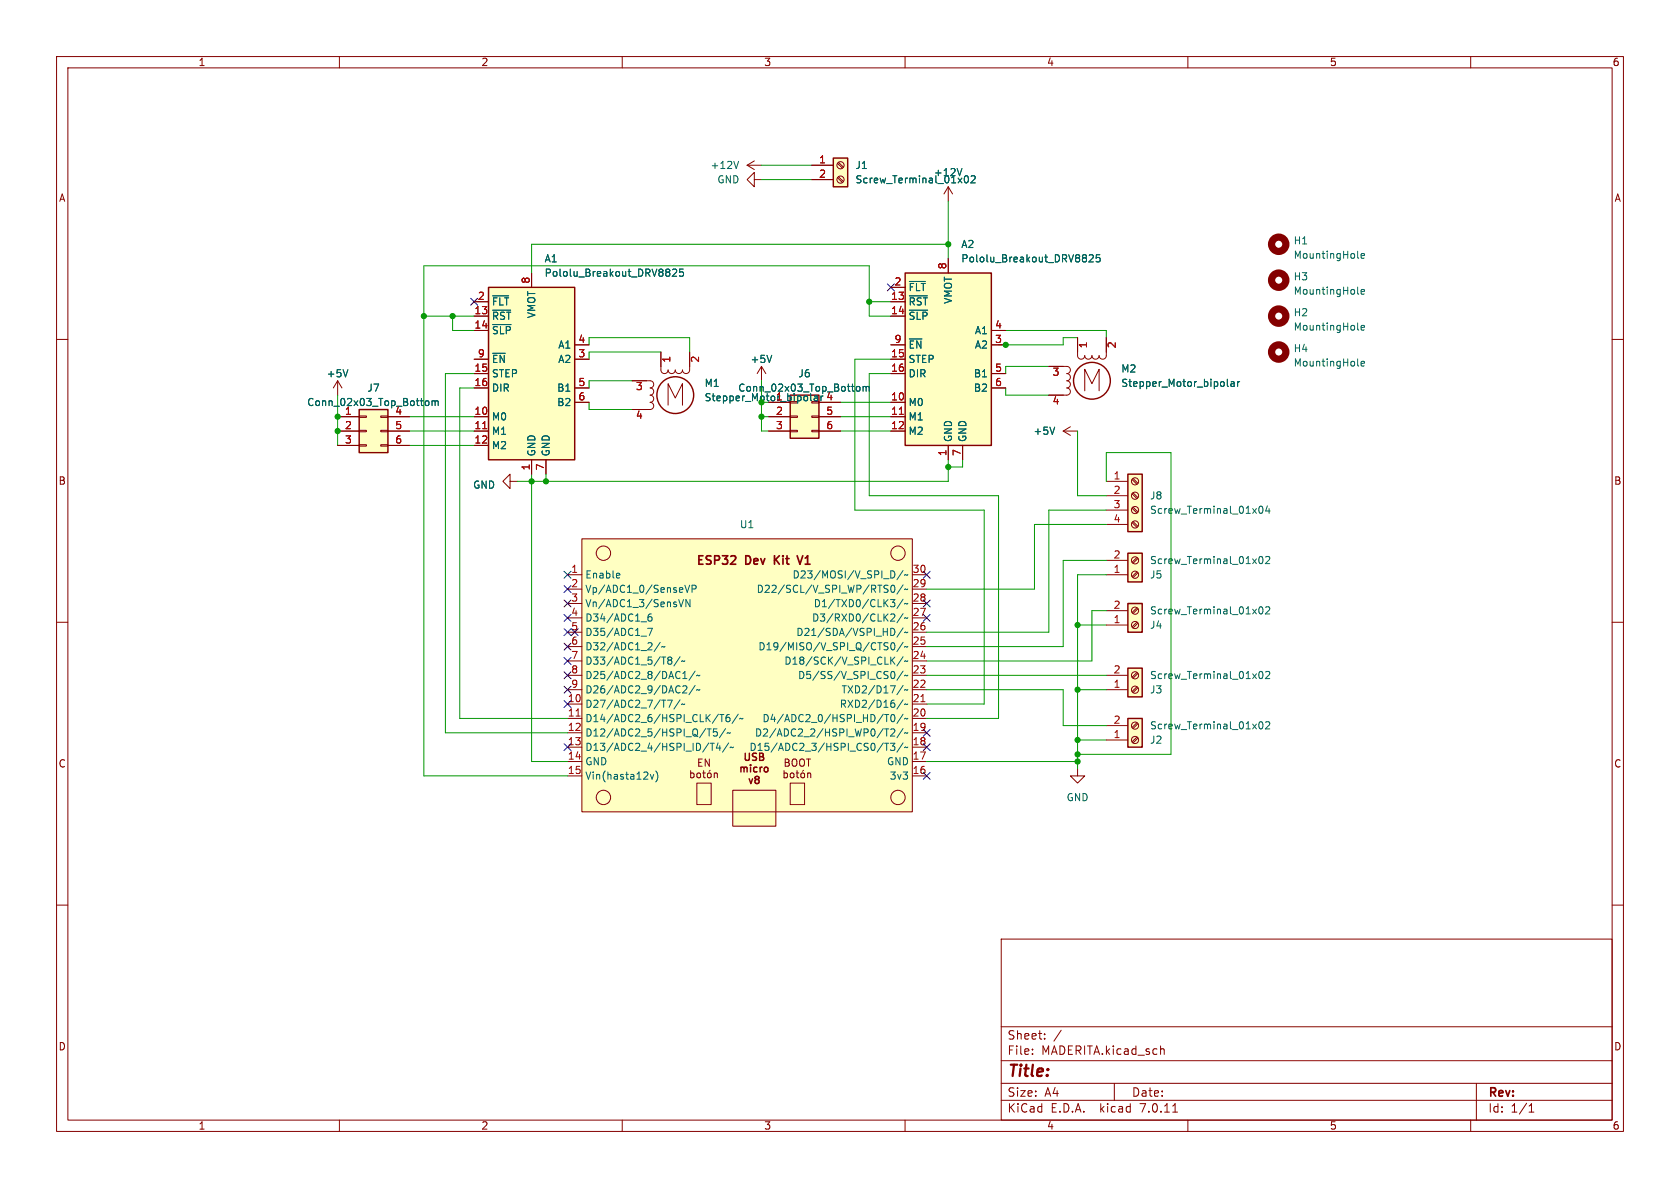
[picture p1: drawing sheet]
<svg xmlns="http://www.w3.org/2000/svg" width="297mm" height="210mm" viewBox="0 0 297 210" stroke-linecap="round" stroke-linejoin="round" font-family="sans-serif">
<g fill="none" stroke="#840000" stroke-width=".18">
<path d="M10 10h277v190h-277zM12 12h273v186h-273zM60 10v2M110 10v2M160 10v2M210 10v2M260 10v2M132.1 29.2l1.2 .8M132.1 29.2h2.5M133.3 31.8v-1.3l-1.2 1.3 1.2 1.2v-1.2h1.3M133.3 28.4l-1.2 .8M143.5 29.2h3.8"/>
<path d="M143.5 31.8h3.8M148.1 31.4l.8 .9M148.1 28.9l.8 .8M148.2 31.2l.9 .9M148.2 28.7l.9 .8M167.6 33v2.6M167.6 33l-.7 1.3M167.6 33l.8 1.3M10 60h2M83.8 53.3h2.6M83.8 55.9h2.6M83.8 58.4h2.6"/>
<path d="M94 48.3v2.5M157.5 53.3h2.5M157.5 55.9h2.5M157.5 50.8h2.5M167.6 45.7v2.6M175.3 58.4h2.5M190.5 59.7v3.2a.64 .64 0 0 0 .6 .6 .64 .64 0 0 0 .7-.6 .64 .64 0 0 0 .6 .6 .64 .64 0 0 0 .6-.6 .64 .64 0 0 0 .7 .6 .64 .64 0 0 0 .6-.6 .64 .64 0 0 0 .6 .6 .64 .64 0 0 0 .7-.6v-3.2M285 60h2M59.7 76.2h3.8M59.7 67.3l-.8 1.3M59.7 67.3v2.6M59.7 67.3l.8 1.3"/>
<path d="M59.7 73.7h3.8M59.7 78.7h3.8M63.5 78.6h1.3v.3h-1.3zM63.5 76.1h1.3v.2h-1.3zM63.5 73.5h1.3v.3h-1.3zM67.3 78.6h1.3v.3h-1.3zM67.3 76.1h1.3v.2h-1.3zM67.3 73.5h1.3v.3h-1.3zM68.6 76.2h3.8M68.6 73.7h3.8M68.6 78.7h3.8M83.8 76.2h2.6"/>
<path d="M83.8 73.7h2.6M83.8 63.5h2.6M83.8 66h2.6M83.8 68.6h2.6M83.8 78.7h2.6M101.6 71.1h2.5M101.6 63.5h2.5M101.6 61h2.5M101.6 68.6h2.5M111.8 67.3h3.1a.64 .64 0 0 1 .7 .6 .64 .64 0 0 1-.7 .7 .64 .64 0 0 1 .7 .6 .64 .64 0 0 1-.7 .7 .64 .64 0 0 1 .7 .6 .64 .64 0 0 1-.7 .6 .64 .64 0 0 1 .7 .7 .64 .64 0 0 1-.7 .6h-3.1M116.8 62.2v3.2a.64 .64 0 0 0 .7 .6 .64 .64 0 0 0 .6-.6 .64 .64 0 0 0 .6 .6 .64 .64 0 0 0 .7-.6 .64 .64 0 0 0 .6 .6 .64 .64 0 0 0 .6-.6 .64 .64 0 0 0 .7 .6 .64 .64 0 0 0 .6-.6v-3.2M118.1 71.6v-3.8l1.3 2.6 1.2-2.6v3.8"/>
<path d="M134.6 64.8l-.7 1.2M134.6 64.8v2.5M134.6 64.8l.8 1.2M135.9 76.2h3.8M135.9 71.1h3.8M135.9 73.7h3.8M139.7 76.1h1.3v.2h-1.3zM139.7 73.5h1.3v.3h-1.3zM143.5 76.1h1.3v.2h-1.3zM143.5 73.5h1.3v.3h-1.3zM143.5 71h1.3v.2h-1.3zM144.8 76.2h3.8"/>
<path d="M144.8 71.1h3.8M144.8 73.7h3.8M157.5 76.2h2.5M157.5 71.1h2.5M157.5 73.7h2.5M157.5 63.5h2.5M157.5 66h2.5M157.5 61h2.5M167.6 78.7v2.6M170.2 78.7v2.6M175.3 66h2.5M175.3 61h2.5"/>
<path d="M175.3 68.6h2.5M185.4 64.8h3.2a.64 .64 0 0 1 .6 .6 .64 .64 0 0 1-.6 .6 .64 .64 0 0 1 .6 .7 .64 .64 0 0 1-.6 .6 .64 .64 0 0 1 .6 .6 .64 .64 0 0 1-.6 .7 .64 .64 0 0 1 .6 .6 .64 .64 0 0 1-.6 .7h-3.2M188 76.2l1.2 .8M188 76.2h2.5M189.2 75.4l-1.2 .8M191.8 69.1v-3.8l1.2 2.5 1.3-2.5v3.8M90.2 85.1v-1.3l-1.3 1.3 1.3 1.3v-1.3h1.2M94 81.3v2.5M96.5 81.3v2.5M102.9 95.3h58.4v48.2h-58.4zM195.6 99.1h3.8M195.6 85.1h3.8"/>
<path d="M195.6 87.6h3.8M195.6 90.2h3.8M195.6 92.7h3.8M200.1 92.4l.9 .8M200.1 89.8l.9 .9M200.1 87.3l.9 .8M200.1 84.8l.9 .8M200.3 92.2l.9 .8M200.3 89.7l.9 .8M200.3 87.1l.9 .9M200.3 84.6l.9 .8M201 98.6l-.9 .8"/>
<path d="M201.2 98.7l-.9 .9M10 110h2M100.3 119.4h2.6M100.3 101.6h2.6M100.3 104.1h2.6M100.3 116.8h2.6M100.3 114.3h2.6M100.3 111.8h2.6M100.3 109.2h2.6M100.3 106.7h2.6M161.3 119.4h2.5M161.3 101.6h2.5"/>
<path d="M161.3 104.1h2.5M161.3 116.8h2.5M161.3 114.3h2.5M161.3 111.8h2.5M161.3 109.2h2.5M161.3 106.7h2.5M195.6 119.4h3.8M195.6 110.5h3.8M195.6 108h3.8M195.6 101.6h3.8M201 118.9l-.9 .8M201 107.4l-.9 .9"/>
<path d="M201 110l-.9 .8M201 101.1l-.9 .8M201.2 119l-.9 .9M201.2 107.6l-.9 .9M201.2 110.2l-.9 .8M201.2 101.3l-.9 .8M285 110h2M100.3 121.9h2.6M100.3 124.5h2.6M100.3 127h2.6M100.3 129.5h2.6M100.3 132.1h2.6"/>
<path d="M100.3 134.6h2.6M100.3 137.2h2.6M122.1 136.7l.4-.1 .2 .3-.1 .5h-.5M122.1 136.2v1.3M123.2 138.4h2.5v3.8h-2.5zM123.3 136.8l.1-.2 .4 .2 .1 .4-.2 .2-.3 .1-.1-.1zM123.5 134.8h.4M124.1 134.2h-.6v1.2h.6M124.2 136.6h.5M124.4 136.2v1.1l.3 .2M125.1 136.8l.2-.2 .4 .2v.4l-.1 .2-.3 .1-.2-.1zM125.4 134.2v1.2l-.7-1.2v1.2"/>
<path d="M125.5 136.2l-.1 .1M126.3 136.8l.2-.2 .3 .1v.8M126.3 136.6v.9M129.5 139.7h7.7v6.4h-7.7zM138.6 136.2v1.3M138.6 136.7l.4-.1 .2 .3-.1 .5h-.5M138.8 134.2h.4l.3 .2-.3 .4 .3 .1v.3l-.2 .2h-.5zM138.8 134.8h.4M139.7 138.4h2.5v3.8h-2.5zM139.8 136.8l.1-.2 .4 .2 .1 .4-.2 .2-.3 .1-.1-.1zM140.1 134.4l.2-.2a.43 .43 0 0 1 .6 .4v.4a.42 .42 0 0 1-.4 .5 .42 .42 0 0 1-.5-.5zM140.7 136.6h.5"/>
<path d="M140.9 136.2v1.1l.3 .2M141.4 134.4l.3-.2a.43 .43 0 0 1 .5 .4v.4a.42 .42 0 0 1-.4 .5 .42 .42 0 0 1-.4-.5zM141.6 136.8l.2-.2 .4 .2v.4l-.1 .2-.3 .1-.2-.1zM142.1 136.2l-.2 .1M142.6 134.2h.7M142.8 136.8l.2-.2 .3 .1v.8M142.8 136.6v.9M142.9 134.2v1.2M161.3 121.9h2.5M161.3 124.5h2.5M161.3 127h2.5M161.3 129.5h2.5"/>
<path d="M161.3 132.1h2.5M161.3 134.6h2.5M161.3 137.2h2.5M190.5 135.9v1.3h1.3l-1.3 1.2-1.3-1.2h1.3M195.6 121.9h3.8M195.6 130.8h3.8M195.6 128.3h3.8M201 121.4l-.9 .9M201 127.8l-.9 .8M201 130.3l-.9 .8M201.2 121.6l-.9 .8M201.2 127.9l-.9 .9"/>
<path d="M201.2 130.5l-.9 .8M10 160h2M285 160h2M177 166h108v32h-108zM60 198v2M110 198v2M160 198v2M177 194.5h108M177 191.5h108M177 187.5h108M177 181.5h108M182.5 186.3v.1"/>
<path d="M182.5 185.5v.1M184.7 183.6v.1M184.7 182.8v.1M187.6 182.1l-1.3 2M197 191.5v3M205.2 185.5h.5l.1 .9M207.3 196.6h.9M210 198v2M260 198v2M261 191.5v6.5M270.3 196.6h.9M270.3 195.5l.4-.4v1.5"/>
<circle cx="148.6" cy="31.7" r=".63"/>
<circle cx="148.6" cy="29.2" r=".63"/>
<circle cx="106.7" cy="97.8" r="1.27"/>
<circle cx="158.7" cy="97.8" r="1.27"/>
<circle cx="200.7" cy="85.1" r=".63"/>
<circle cx="200.7" cy="99.1" r=".63"/>
<circle cx="200.7" cy="92.7" r=".63"/>
<circle cx="200.7" cy="90.2" r=".63"/>
<circle cx="200.7" cy="87.6" r=".63"/>
<circle cx="200.7" cy="119.4" r=".63"/>
<circle cx="200.7" cy="110.5" r=".63"/>
<circle cx="200.7" cy="107.9" r=".63"/>
<circle cx="200.7" cy="101.6" r=".63"/>
<circle cx="200.7" cy="121.9" r=".63"/>
<circle cx="200.7" cy="128.3" r=".63"/>
<circle cx="200.7" cy="130.8" r=".63"/>
<circle cx="106.7" cy="141" r="1.27"/>
<circle cx="158.7" cy="141" r="1.27"/>
</g>
<g fill="none" stroke="#840000" stroke-width=".25">
<path d="M147.3 27.9h2.6v5.1h-2.6zM86.4 50.8h15.2v30.5h-15.2zM160 48.3h15.3v30.4h-15.3zM63.5 72.4h5.1v7.6h-5.1zM139.7 69.9h5.1v7.6h-5.1zM199.4 97.8h2.5v5.1h-2.5zM199.4 83.8h2.5v10.2h-2.5zM199.4 118.1h2.5v5.1h-2.5zM199.4 106.7h2.5v5.1h-2.5zM131 135.7l.4-.1 .1 .2M131 135.6v.9M131.5 135.8l.2-.2 .3 .1 .1 .8"/>
<path d="M131.5 135.8v.7M131.7 133.1v1.1l.3 .2h.4l.1-.2v-1.1M132.4 137.7l.3 .8 .3-.8M132.7 135.2v.1M132.7 135.6v.9M133.3 133.8l.3 .1 .1 .3-.2 .2h-.5M133.7 137.8l-.2-.3 .2-.3h.3l.2 .3-.2 .3M133.7 137.8l-.2 .2v.4l.2 .1 .4-.1 .1-.1v-.3l-.2-.2M133.7 137.8h.3M133.8 135.7l-.3-.1-.3 .3 .1 .5h.5M134.3 133.1v1.3l.7-.1v-.3l-.3-.2M134.4 135.6v.9"/>
<path d="M134.7 135.6l-.3 .3M135.2 135.7l.3-.1 .3 .3v.3l-.3 .3-.3-.1-.1-.2zM199.4 127h2.5v5.1h-2.5z"/>
<circle cx="119.4" cy="69.8" r="3.3"/>
<circle cx="193" cy="67.3" r="3.3"/>
</g>
<g fill="none" stroke="#006464" stroke-width=".18">
<path d="M130.6 28.5l-.4 1.3M170.1 29.8l-.5 1.3M170.6 31.2l.2-.1a.68 .68 0 0 1 .4 .6 .68 .68 0 0 1-.4 .6l-.2-.1-.1-.4zM171.7 31.2l.5-.1 .2 .3-.8 .9h.8M87.1 52.3h2.8M87.1 54.8h3.2M87.1 57.4h3.2M118.3 47.6l.1 .2-.1 .3M118.3 48.2l.1 .2-.1 .4M118.9 47.7l.5-.1 .2 .3-.8 .9h.8M120.8 47.6h-.6l-.1 .6 .2-.1h.4l.1 .2v.4l-.2 .1-.5-.1M160.8 52.3h3.1"/>
<path d="M160.8 54.8h3.2M160.8 49.8h2.8M160.8 59.9h2.2M192 45.1l.1 .2-.1 .2M192 45.6l.1 .2-.1 .4M192.6 45.2l.4-.2 .3 .4-.8 .9h.8M194.4 45h-.6v.6l.2-.1 .4 .1 .1 .2-.1 .4-.1 .1-.5-.1M240 45.5l.2 .2M240 51.8l.2 .2M240 58.2l.2 .2M240.6 45.2l.6-.1v-.2l-.4-.1-.2 .2 .1 .6h.5M240.6 51.6l.6-.1v-.3h-.4l-.2 .1 .1 .7h.5"/>
<path d="M240.6 57.9l.6-.1v-.2l-.4-.1-.2 .2 .1 .6h.5M61.5 65.3l-.4 1.3M75.3 70.9h.3l.2 .2v.5l-.2 .1-.3-.1M76.4 71l.3-.1 .2 .1M76.4 70.9v.8M76.9 71l.2-.1h.3l.1 .8M76.9 71v.7M87.1 62.5h2.2M136.4 62.8l-.4 1.3M143.3 69.6v1.1l.2 .1M144 70.4v.4h.5M144.5 70.2v.6"/>
<path d="M145.1 70v.8M151.5 68.4l.3-.1 .2 .3v.4l-.2 .2-.3-.1M152.6 68.4l.3-.1 .2 .2M152.6 68.3v.9M153.1 68.5l.2-.2 .3 .1 .1 .8M153.1 68.5v.7M186.5 75.5l-.5 1.3M217 67v1.1l.2 .2M217.6 67.5h.5l.1 .8M218.2 67.8h-.4l-.2 .2 .2 .3 .4-.1M218.8 67.5v.8M219.2 67.5l-.4 .2"/>
<path d="M240 64.5l.2 .2M240.6 64.3l.6-.1v-.3h-.4l-.2 .1 .1 .7h.5M222.7 89.6l.1-.1a.68 .68 0 0 1 .5 .6 .68 .68 0 0 1-.5 .6l-.1-.1-.2-.3zM222.7 98.5l.1-.1a.68 .68 0 0 1 .5 .6 .68 .68 0 0 1-.5 .6l-.1-.1-.2-.3zM223.8 98.5l.4-.1 .3 .3-.8 .9h.8M224.1 89.4l-.3 .9h.7M224.4 89.9v.8M109.4 101.3l.2 .3-.6 .2M109.5 102.1l-.1 .1M114.5 111.1h.8l-.5 1.2M115.1 108.5l-.3 .1a.86 .86 0 0 0 0 1.2l.4-.1 .1-.4-.3-.3-.3 .1-.2 .2M116.7 113.5l-1.1 1.7"/>
<path d="M117.6 114.3l-.6 .1M118.3 116.1h.2l.3 .3-.3 .3M118.3 116.7h.2M118.5 116.7l.3 .2v.3l-.1 .2h-.4M120 106l.4 1.3 .4-1.3M120.2 116.1l-1.1 1.6M120.7 120h.7M121 118.9l.1-.2v1.3M121.1 103.4l.4 1.3 .4-1.3M121.1 116.8l-.6 .1M122 106v1.3l-.7-1.3v1.3M122.3 104.1h.7l.1-.2-.1-.3-.7-.2v1.3"/>
<path d="M122.9 118.6l-1.1 1.7M123.7 119.4l-.6 .1M157.4 106h.8l-.4 .5M157.6 103.6l.2-.2a.68 .68 0 0 1 .4 .7 .68 .68 0 0 1-.4 .6l-.2-.1-.1-.4zM157.6 113.7l.2-.1a.68 .68 0 0 1 .4 .6 .68 .68 0 0 1-.4 .7l-.2-.1-.1-.4zM157.7 108.5l.4 .1 .1 .3-.8 .9h.8M157.7 116.7l.5 .7M158 106.5l.2 .2v.3l-.2 .3M158 101l.2 .5-.2 .6M158 118.8l.2 .4-.2 .7M158.1 111.4v.6M158.2 116.1l-.7 .8"/>
<path d="M159.7 118.6l-1.1 1.7M159.7 116.1l-1.1 1.6M159.7 113.5l-1.1 1.7M159.7 111l-1.1 1.6M159.7 108.5l-1.1 1.6M159.7 105.9l-1.1 1.7M159.7 103.4l-1.1 1.6M159.7 100.8l-1.1 1.7M160.5 119.4l-.6 .1M160.5 114.3l-.6 .1M160.5 116.8l-.6 .1M160.5 111.7l-.6 .2"/>
<path d="M160.5 109.2l-.6 .1M160.5 106.7l-.6 .1M160.5 104.1l-.6 .1M160.5 101.6l-.6 .1M222.7 118.8l.1-.1a.68 .68 0 0 1 .5 .6 .68 .68 0 0 1-.5 .7l-.1-.2-.2-.3zM222.7 107.4l.1-.1a.68 .68 0 0 1 .5 .6 .68 .68 0 0 1-.5 .6l-.1-.1-.2-.4zM223.8 118.8l.4-.1 .3 .4-.8 .9h.8M223.8 107.4l.4-.1 .3 .3-.8 .9h.8M115 136.9l.3 .8 .3-.8M115.9 136.3a1.46 1.46 0 0 1 0 1.9M118 123.8h.8l-.5 1.2M120.2 123.7l-1.1 1.6"/>
<path d="M120.9 121.2l.4 .1 .1 .3-.7 .9h.7M121.1 124.4l-.6 .2M122.9 121.2l-1.1 1.6M123.7 121.9l-.6 .1M125 128.8h.7M125.4 128.8v1.3M125.6 131.4h.7M125.9 131.4v1.3M126.8 128.8h-.6l-.1 .7 .2-.2 .4 .1 .1 .2v.4l-.2 .1-.5-.1M126.9 131.3l-.3 .9h.8M127.2 126.3h.8M127.2 131.8v.9"/>
<path d="M127.6 126.3v1.3M128.3 128.8l-1.1 1.6M128.8 131.3l-1.1 1.7M128.9 126.3l-.3 .1a.86 .86 0 0 0 0 1.2l.4-.1 .1-.5-.3-.2-.3 .1-.2 .1M129.1 129.5l-.6 .1M129.7 132.1l-.6 .1M130.5 126.2l-1.1 1.7M131.4 127l-.6 .1M156.4 126.3h.7M156.4 128.8h.7M156.4 131.4h.7M156.8 131.4v1.3"/>
<path d="M157.4 131.4h.8l-.4 .5 .3 .1v.5l-.1 .2-.6-.2M157.5 129l.5-.2 .2 .4-.8 .9h.8M157.6 126.4l.2-.1a.68 .68 0 0 1 .4 .6 .68 .68 0 0 1-.4 .7l-.2-.1-.1-.4zM159.7 131.3l-1.1 1.7M159.7 128.8l-1.1 1.6M159.7 126.2l-1.1 1.7M159.7 123.7l-1.1 1.6M159.7 121.2l-1.1 1.6M160.5 132.1l-.6 .1M160.5 129.5l-.6 .1M160.5 127l-.6 .1M160.5 124.4l-.6 .2"/>
<path d="M160.5 121.9l-.6 .1M222.7 127.7l.1-.1a.68 .68 0 0 1 .5 .6 .68 .68 0 0 1-.5 .6l-.1-.1-.2-.3zM223.8 127.7l.4-.1 .3 .3-.8 .9h.8"/>
</g>
<g fill="none" stroke="#840000" stroke-width="1.3">
<circle cx="226.1" cy="55.9" r="1.27"/>
<circle cx="226.1" cy="49.5" r="1.27"/>
<circle cx="226.1" cy="43.2" r="1.27"/>
<circle cx="226.1" cy="62.2" r="1.27"/>
</g>
<g fill="#ffffc2" stroke="#ffffc2" stroke-width=".18">
<path d="M199.4 118.1h2.5v5.1h-2.5z"/>
<path d="M160 48.3h15.3v30.4h-15.3z"/>
<path d="M139.7 69.9h5.1v7.6h-5.1z"/>
<path d="M63.5 72.4h5.1v7.6h-5.1z"/>
<path d="M86.4 50.8h15.2v30.5h-15.2z"/>
<path d="M199.4 106.7h2.5v5.1h-2.5z"/>
<path d="M199.4 97.8h2.5v5.1h-2.5z"/>
<path d="M199.4 83.8h2.5v10.2h-2.5z"/>
<path d="M102.9 95.3h58.4v48.2h-58.4z"/>
<path d="M129.5 139.7h7.7v6.4h-7.7z"/>
<path d="M147.3 27.9h2.6v5.1h-2.6z"/>
<path d="M199.4 127h2.5v5.1h-2.5z"/>
</g>
<path d="M85.3 75.8h.8M159 73.2h.7M101.8 126.6h.8M162.8 124h.7" fill="none" stroke="#a90000" stroke-width=".18"/>
<path d="M129.3 98.3l.5-.1 .2 .2 .1 .3-1 1h1M140.9 98.2l.5 1.5" fill="none" stroke="#840000" stroke-width=".3"/>
<g fill="none" stroke="#009600" stroke-width=".18">
<path d="M134.6 29.2h8.9M134.6 31.8h8.9M167.6 35.6v10.1M74.9 55.9h8.9M80 55.9v2.5h3.8M153.7 53.3h3.8M157.5 55.9h-3.8v-8.9h-78.8v90.2h25.4M167.6 43.2h-73.6v5.1M177.8 58.4h17.8v1.3M190.5 59.7h-2.5v1.3h-11.5M59.7 69.9v8.8M72.4 73.7h11.4"/>
<path d="M72.4 76.2h11.4M72.4 78.7h11.4M83.8 66h-5.1v63.5h21.6M83.8 68.6h-2.5v58.4h19M104.1 61v-1.3h17.8v2.5M104.1 71.1v1.3h7.7M111.8 67.3h-7.7v1.3M116.8 62.2h-12.7v1.3M134.6 73.7h1.3M134.6 67.3v8.9h1.3M148.6 73.7h8.9M148.6 76.2h8.9"/>
<path d="M148.6 71.1h8.9M157.5 63.5h-6.4v26.7h22.9v34.3h-10.2M157.5 66h-3.8v21.6h22.8v39.4h-12.7M177.8 68.6v1.3h7.6M185.4 64.8h-7.6v1.2M190.5 76.2v11.4h5.1M94 83.8v50.8h6.3M96.5 83.8v1.3M167.6 81.3v3.8h-76.2M170.2 81.3v1.3h-2.6M195.6 90.2h-10.2v21.6h-21.6M195.6 85.1v-5.1h11.4v53.4h-16.5"/>
<path d="M195.6 99.1h-7.6v15.2h-24.2M195.6 92.7h-12.7v11.4h-19.1M163.8 119.4h31.8M190.5 110.5h5.1M195.6 101.6h-5.1v34.3M195.6 108h-2.6v8.8h-29.2M163.8 121.9h24.2v6.4h7.6M163.8 134.6h26.7M190.5 130.8h5.1M190.5 121.9h5.1"/>
</g>
<g fill="none" stroke="#000084" stroke-width=".18">
<path d="M83.2 52.7l1.2 1.2M84.4 52.7l-1.2 1.2M156.9 50.2l1.2 1.2M158.1 50.2l-1.2 1.2M99.7 111.2l1.2 1.2M99.7 103.5l1.2 1.2M99.7 101l1.2 1.2M99.7 113.7l1.2 1.2M99.7 108.6l1.2 1.2M99.7 118.8l1.2 1.2M99.7 106.1l1.2 1.2M99.7 116.2l1.2 1.2"/>
<path d="M100.9 111.2l-1.2 1.2M100.9 103.5l-1.2 1.2M100.9 101l-1.2 1.2M100.9 113.7l-1.2 1.2M100.9 108.6l-1.2 1.2M100.9 118.8l-1.2 1.2M100.9 106.1l-1.2 1.2M100.9 116.2l-1.2 1.2M101 111.2l1.2 1.2M102.2 111.2l-1.2 1.2M163.2 106.1l1.2 1.2M163.2 108.6l1.2 1.2"/>
<path d="M163.2 101l1.2 1.2M164.4 106.1l-1.2 1.2M164.4 108.6l-1.2 1.2M164.4 101l-1.2 1.2M99.7 121.3l1.2 1.2M99.7 123.9l1.2 1.2M99.7 131.5l1.2 1.2M100.9 121.3l-1.2 1.2M100.9 123.9l-1.2 1.2M100.9 131.5l-1.2 1.2M163.2 136.6l1.2 1.2M163.2 128.9l1.2 1.2"/>
<path d="M163.2 131.5l1.2 1.2M164.4 136.6l-1.2 1.2M164.4 128.9l-1.2 1.2M164.4 131.5l-1.2 1.2"/>
</g>
<g fill="#009600" stroke="#009600" stroke-width=".18">
<circle cx="167.6" cy="82.6" r=".46"/>
<circle cx="177.8" cy="61" r=".46"/>
<circle cx="167.6" cy="43.2" r=".46"/>
<circle cx="59.7" cy="76.2" r=".46"/>
<circle cx="59.7" cy="73.7" r=".46"/>
<circle cx="190.5" cy="121.9" r=".46"/>
<circle cx="190.5" cy="134.6" r=".46"/>
<circle cx="96.5" cy="85.1" r=".46"/>
<circle cx="94" cy="85.1" r=".46"/>
<circle cx="74.9" cy="55.9" r=".46"/>
<circle cx="80" cy="55.9" r=".46"/>
<circle cx="134.6" cy="73.7" r=".46"/>
<circle cx="153.7" cy="53.3" r=".46"/>
<circle cx="190.5" cy="130.8" r=".46"/>
<circle cx="190.5" cy="133.4" r=".46"/>
<circle cx="190.5" cy="110.5" r=".46"/>
</g>
<text font-size="2.8" fill="#840000" x="178" y="190.9">Title:</text>
<g font-size="2.1" fill="#840000">
<text x="122.3" y="100.3">ESP32</text>
<text x="131.2" y="100.3">Dev</text>
<text x="136.8" y="100.3">Kit</text>
<text x="178" y="184">Sheet:</text>
<text x="178" y="186.7">File:</text>
<text x="184.1" y="186.7">MADERITA.kicad_sch</text>
<text x="178" y="196.9">KiCad</text>
<text x="178" y="194.1">Size:</text>
<text x="184.7" y="194.1">A4</text>
<text x="185.7" y="196.9">E.D.A.</text>
<text x="194.6" y="196.9">kicad</text>
<text x="200" y="194.1">Date:</text>
<text x="201.8" y="196.9">7.0.11</text>
<text x="263" y="194.3">Rev:</text>
<text x="263" y="196.9">Id:</text>
<text x="267.1" y="196.9">1/1</text>
</g>
<text font-size="2.1" fill="#006464" x="141.6" y="100.3">V1</text>
<g font-size="1.8" fill="#840000">
<text x="35" y="11.9">1</text>
<text x="85" y="11.9">2</text>
<text x="135" y="11.9">3</text>
<text x="185" y="11.9">4</text>
<text x="235" y="11.9">5</text>
<text x="285" y="11.9">6</text>
<text x="10.3" y="35.9">A</text>
<text x="285.3" y="35.9">A</text>
<text x="10.3" y="85.9">B</text>
<text x="285.3" y="85.9">B</text>
<text x="10.3" y="135.9">C</text>
<text x="285.3" y="135.9">C</text>
<text x="10.3" y="185.9">D</text>
<text x="285.3" y="185.9">D</text>
<text x="35" y="199.9">1</text>
<text x="85" y="199.9">2</text>
<text x="135" y="199.9">3</text>
<text x="185" y="199.9">4</text>
<text x="235" y="199.9">5</text>
<text x="285" y="199.9">6</text>
</g>
<g font-size="1.8" fill="#a90000">
<text x="144.7" y="29">1</text>
<text x="144.7" y="31.5">2</text>
<text x="167.4" y="47.7" transform="rotate(-90 167.4 47.7)">8</text>
<text x="84.4" y="53.1">2</text>
<text x="93.7" y="50.2" transform="rotate(-90 93.7 50.2)">8</text>
<text x="157.4" y="53.1">13</text>
<text x="158" y="50.5">2</text>
<text x="83.8" y="55.6">13</text>
<text x="83.8" y="58.2">14</text>
<text x="157.4" y="55.6">14</text>
<text x="175.8" y="58.2">4</text>
<text x="83.8" y="65.8">15</text>
<text x="84.4" y="63.2">9</text>
<text x="102.2" y="63.2">3</text>
<text x="102.2" y="60.7">4</text>
<text x="118.8" y="64.2" transform="rotate(-90 118.8 64.2)">1</text>
<text x="123.9" y="64.2" transform="rotate(-90 123.9 64.2)">2</text>
<text x="157.4" y="63.2">15</text>
<text x="157.4" y="65.8">16</text>
<text x="158" y="60.7">9</text>
<text x="175.8" y="60.7">3</text>
<text x="175.8" y="65.8">5</text>
<text x="192.5" y="61.7" transform="rotate(-90 192.5 61.7)">1</text>
<text x="197.6" y="61.7" transform="rotate(-90 197.6 61.7)">2</text>
<text x="83.8" y="68.3">16</text>
<text x="102.2" y="68.3">5</text>
<text x="102.2" y="70.9">6</text>
<text x="112.3" y="69.3">3</text>
<text x="137.1" y="70.9">1</text>
<text x="146" y="70.9">4</text>
<text x="157.4" y="70.9">10</text>
<text x="175.8" y="68.3">6</text>
<text x="186" y="66.8">3</text>
<text x="186" y="71.8">4</text>
<text x="60.9" y="73.4">1</text>
<text x="60.9" y="75.9">2</text>
<text x="69.8" y="73.4">4</text>
<text x="69.8" y="75.9">5</text>
<text x="83.8" y="73.4">10</text>
<text x="83.8" y="75.9">11</text>
<text x="112.3" y="74.4">4</text>
<text x="137.1" y="73.4">2</text>
<text x="137.1" y="75.9">3</text>
<text x="146" y="73.4">5</text>
<text x="146" y="75.9">6</text>
<text x="157.4" y="73.4">11</text>
<text x="157.4" y="75.9">12</text>
<text x="60.9" y="78.5">3</text>
<text x="69.8" y="78.5">6</text>
<text x="83.8" y="78.5">12</text>
<text x="93.7" y="83.3" transform="rotate(-90 93.7 83.3)">1</text>
<text x="96.3" y="83.3" transform="rotate(-90 96.3 83.3)">7</text>
<text x="167.4" y="80.7" transform="rotate(-90 167.4 80.7)">1</text>
<text x="169.9" y="80.7" transform="rotate(-90 169.9 80.7)">7</text>
<text x="196.8" y="84.8">1</text>
<text x="196.8" y="87.4">2</text>
<text x="196.8" y="89.9">3</text>
<text x="196.8" y="92.5">4</text>
<text x="100.9" y="101.3">1</text>
<text x="161.2" y="101.3">30</text>
<text x="196.8" y="101.3">1</text>
<text x="196.8" y="98.8">2</text>
<text x="100.9" y="103.9">2</text>
<text x="100.9" y="106.4">3</text>
<text x="161.2" y="106.4">28</text>
<text x="161.2" y="103.9">29</text>
<text x="196.8" y="107.7">2</text>
<text x="100.9" y="109">4</text>
<text x="100.9" y="111.5">5</text>
<text x="161.2" y="111.5">26</text>
<text x="161.2" y="109">27</text>
<text x="196.8" y="110.2">1</text>
<text x="100.9" y="114">6</text>
<text x="100.9" y="116.6">7</text>
<text x="100.9" y="119.1">8</text>
<text x="161.2" y="119.1">23</text>
<text x="161.2" y="116.6">24</text>
<text x="161.2" y="114">25</text>
<text x="196.8" y="119.1">2</text>
<text x="100.3" y="124.2">10</text>
<text x="100.9" y="121.7">9</text>
<text x="161.2" y="124.2">21</text>
<text x="161.2" y="121.7">22</text>
<text x="196.8" y="121.7">1</text>
<text x="100.3" y="126.7">11</text>
<text x="100.3" y="129.3">12</text>
<text x="100.3" y="131.8">13</text>
<text x="161.2" y="131.8">18</text>
<text x="161.2" y="129.3">19</text>
<text x="161.2" y="126.7">20</text>
<text x="196.8" y="130.6">1</text>
<text x="196.8" y="128">2</text>
<text x="100.3" y="134.4">14</text>
<text x="100.3" y="136.9">15</text>
<text x="161.2" y="136.9">16</text>
<text x="161.2" y="134.4">17</text>
</g>
<g font-size="1.8" fill="#006464">
<text x="125.5" y="30.1">+12V</text>
<text x="126.7" y="32.6">GND</text>
<text x="151.1" y="30.1">J1</text>
<text x="151.1" y="32.6">Screw_Terminal_01x02</text>
<text x="165" y="31.3">+12V</text>
<text x="96.2" y="46.6">A1</text>
<text x="169.8" y="44">A2</text>
<text x="169.8" y="46.6">Pololu_Breakout_DRV8825</text>
<text x="228.6" y="43.4">H1</text>
<text x="228.6" y="45.9">MountingHole</text>
<text x="96.2" y="49.1">Pololu_Breakout_DRV8825</text>
<text x="160.5" y="51.7">~{FLT}</text>
<text x="168.5" y="53.8" transform="rotate(-90 168.5 53.8)">VMOT</text>
<text x="228.6" y="49.8">H3</text>
<text x="228.6" y="52.3">MountingHole</text>
<text x="86.9" y="56.7">~{RST}</text>
<text x="86.9" y="59.3">~{SLP}</text>
<text x="86.9" y="54.2">~{FLT}</text>
<text x="94.8" y="56.3" transform="rotate(-90 94.8 56.3)">VMOT</text>
<text x="160.5" y="54.2">~{RST}</text>
<text x="160.5" y="56.7">~{SLP}</text>
<text x="172.3" y="59.3">A1</text>
<text x="228.6" y="56.1">H2</text>
<text x="228.6" y="58.6">MountingHole</text>
<text x="86.9" y="64.4">~{EN}</text>
<text x="98.6" y="64.4">A2</text>
<text x="98.6" y="61.8">A1</text>
<text x="132.6" y="64.4">+5V</text>
<text x="160.5" y="64.4">STEP</text>
<text x="160.5" y="61.8">~{EN}</text>
<text x="172.3" y="61.8">A2</text>
<text x="228.6" y="62.5">H4</text>
<text x="228.6" y="65">MountingHole</text>
<text x="54.2" y="72">Conn_02x03_Top_Bottom</text>
<text x="57.7" y="66.9">+5V</text>
<text x="64.8" y="69.4">J7</text>
<text x="86.9" y="66.9">STEP</text>
<text x="86.9" y="69.4">DIR</text>
<text x="98.4" y="69.4">B1</text>
<text x="98.4" y="72">B2</text>
<text x="124.5" y="68.6">M1</text>
<text x="130.4" y="69.4">Conn_02x03_Top_Bottom</text>
<text x="141" y="66.9">J6</text>
<text x="160.5" y="72">M0</text>
<text x="160.5" y="66.9">DIR</text>
<text x="172.1" y="66.9">B1</text>
<text x="172.1" y="69.4">B2</text>
<text x="198.1" y="66.1">M2</text>
<text x="198.1" y="68.6">Stepper_Motor_bipolar</text>
<text x="86.9" y="74.5">M0</text>
<text x="86.9" y="77.1">M1</text>
<text x="160.5" y="74.5">M1</text>
<text x="160.5" y="77.1">M2</text>
<text x="182.6" y="77.1">+5V</text>
<text x="86.9" y="79.6">M2</text>
<text x="94.8" y="80.8" transform="rotate(-90 94.8 80.8)">GND</text>
<text x="97.4" y="80.8" transform="rotate(-90 97.4 80.8)">GND</text>
<text x="168.5" y="78.2" transform="rotate(-90 168.5 78.2)">GND</text>
<text x="171" y="78.2" transform="rotate(-90 171 78.2)">GND</text>
<text x="83.5" y="86.6">GND</text>
<text x="203.2" y="88.5">J8</text>
<text x="130.7" y="93.6">U1</text>
<text x="203.2" y="91">Screw_Terminal_01x04</text>
<text x="203.2" y="99.9">Screw_Terminal_01x02</text>
<text x="103.4" y="102.5">Enable</text>
<text x="103.4" y="105">Vp/ADC1_0/SenseVP</text>
<text x="103.4" y="107.5">Vn/ADC1_3/SensVN</text>
<text x="133.7" y="105">D22/SCL/V_SPI_WP/RTS0/~</text>
<text x="140" y="102.5">D23/MOSI/V_SPI_D/~</text>
<text x="143.8" y="107.5">D1/TXD0/CLK3/~</text>
<text x="203.2" y="102.5">J5</text>
<text x="103.4" y="110.1">D34/ADC1_6</text>
<text x="103.4" y="112.6">D35/ADC1_7</text>
<text x="140.7" y="112.6">D21/SDA/VSPI_HD/~</text>
<text x="143.5" y="110.1">D3/RXD0/CLK2/~</text>
<text x="203.2" y="111.4">J4</text>
<text x="203.2" y="108.8">Screw_Terminal_01x02</text>
<text x="103.4" y="115.2">D32/ADC1_2/~</text>
<text x="103.4" y="117.7">D33/ADC1_5/T8/~</text>
<text x="134" y="115.2">D19/MISO/V_SPI_Q/CTS0/~</text>
<text x="138.6" y="117.7">D18/SCK/V_SPI_CLK/~</text>
<text x="103.4" y="125.3">D27/ADC2_7/T7/~</text>
<text x="103.4" y="120.2">D25/ADC2_8/DAC1/~</text>
<text x="103.4" y="122.8">D26/ADC2_9/DAC2/~</text>
<text x="141" y="120.2">D5/SS/V_SPI_CS0/~</text>
<text x="148.4" y="125.3">RXD2/D16/~</text>
<text x="148.7" y="122.8">TXD2/D17/~</text>
<text x="203.2" y="122.8">J3</text>
<text x="203.2" y="120.2">Screw_Terminal_01x02</text>
<text x="103.4" y="127.9">D14/ADC2_6/HSPI_CLK/T6/~</text>
<text x="103.4" y="130.4">D12/ADC2_5/HSPI_Q/T5/~</text>
<text x="133.4" y="130.4">D2/ADC2_2/HSPI_WP0/T2/~</text>
<text x="134.7" y="127.9">D4/ADC2_0/HSPI_HD/T0/~</text>
<text x="203.2" y="131.7">J2</text>
<text x="203.2" y="129.1">Screw_Terminal_01x02</text>
<text x="103.4" y="132.9">D13/ADC2_4/HSPI_ID/T4/~</text>
<text x="103.4" y="135.5">GND</text>
<text x="132.4" y="132.9">D15/ADC2_3/HSPI_CS0/T3/~</text>
<text x="156.7" y="135.5">GND</text>
<text x="103.4" y="138">Vin(hasta12v)</text>
<text x="157.2" y="138">3v3</text>
<text x="188.5" y="141.8">GND</text>
</g>
<text font-size="1.8" fill="#009600" x="124.5" y="71.1">Stepper_Motor_bipolar</text>
</svg>
